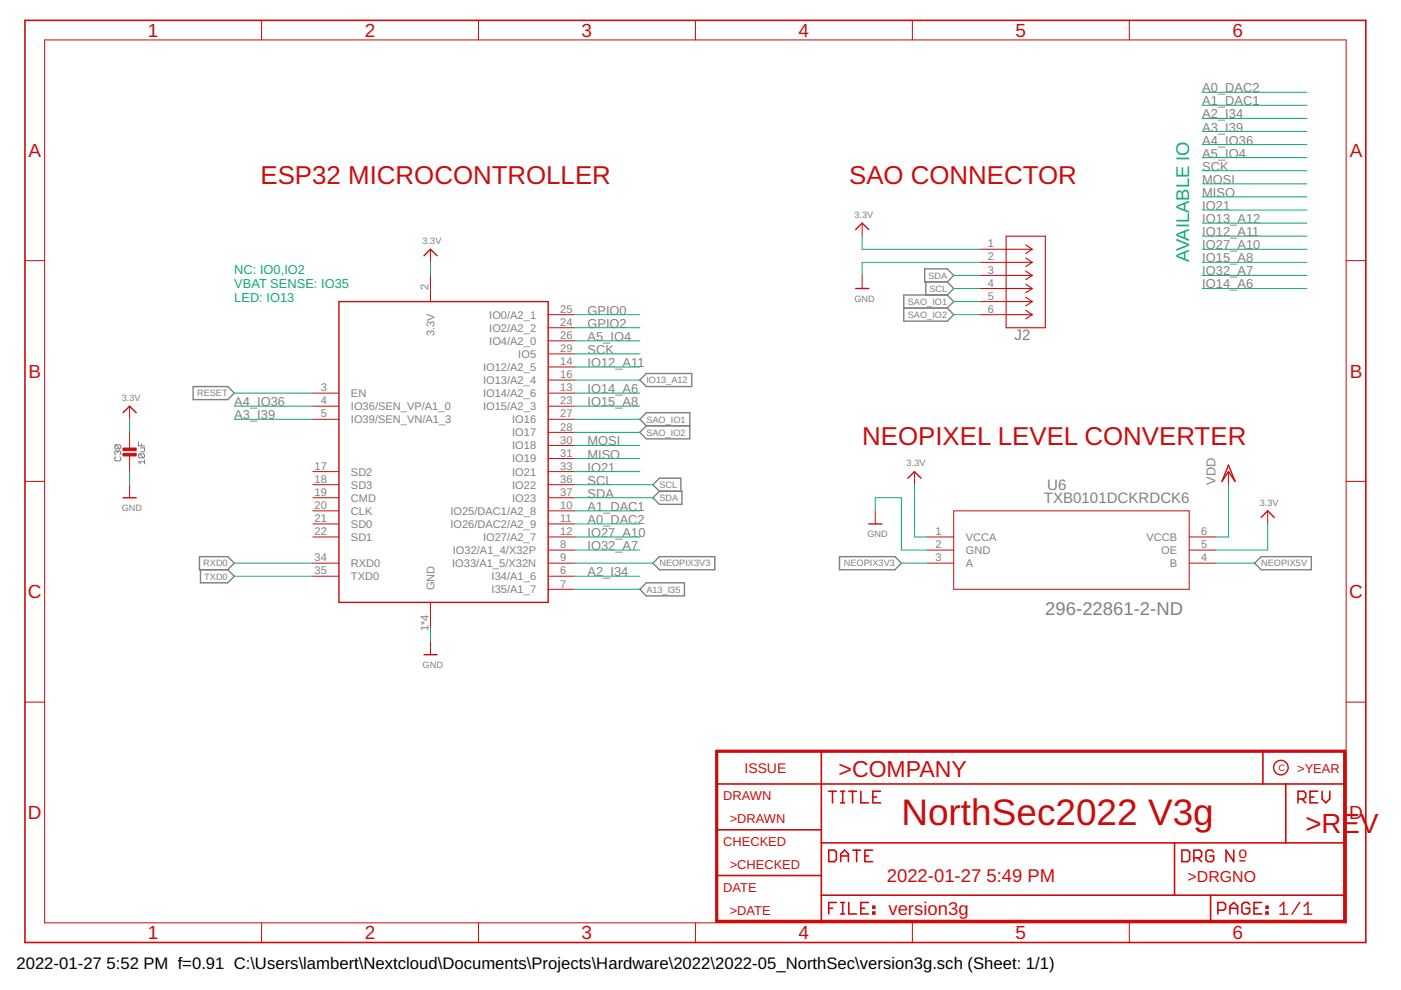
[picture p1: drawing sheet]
<svg xmlns="http://www.w3.org/2000/svg" width="297mm" height="210mm" viewBox="0 0 297 210" stroke-linecap="round" stroke-linejoin="round" font-family="sans-serif">
<g fill="none" stroke="#808080" stroke-width=".21">
<path d="M24.6 96.9l-.3 .2v.4l.3 .2h.8l.2-.2v-.4l-.2-.2M24.6 94.3l-.3 .2v.5l.3 .2h.8M24.6 94.3h.8l.2 .2v.5l-.2 .2M24.6 94.3l.8 .9M25 95.8l-.2-.2-.5 .2v.4l.3 .2M25 95.8l.2-.2 .4 .2v.4l-.2 .2M25 95.8v.2M29.4 93.7v.8h1.2M29.6 96.2h.8l.2 .2v.5l-.2 .2M29.6 96.2l-.2 .2v.5l.2 .2h.8M29.6 96.2l.8 .9M29.8 95h.8v.6l-.2 .2h-.6"/>
<path d="M30 94.1v.4M30.6 97.9h-1.2l.4 .5M30.6 97.5v.9"/>
</g>
<g fill="none" stroke="#808080" stroke-width=".3">
<path d="M196 57h4.8l1.4 1.4-1.4 1.4h-4.8zM196.3 59.8v2.7M200.8 59.8l1.4 1.4-1.4 1.3M137 79.2h9.7v2.8h-9.7l-1.3-1.4zM191.6 65.3h9.2M200.8 62.5h-9.2v5.6h9.2l1.4-1.4-1.4-1.4M200.8 62.5l1.4 1.4-1.4 1.4M41 82h7.3l1.4 1.4-1.4 1.3h-7.3zM137 87.5h9.2v5.5h-9.2l-1.3-1.3 1.3-1.4-1.3-1.4zM137 90.3h9.2M42.3 118h6l1.4 1.4-1.4 1.4h-6zM138.4 119.4l1.4-1.4h11.8v2.8h-11.8z"/>
<path d="M138.4 105.5l1.4-1.3h4.8v2.7h-4.8zM139.8 104.2l-1.4-1.4 1.4-1.4h4.6v2.8M178 118h11.7l1.4 1.4-1.4 1.4h-11.7zM266 119.4l1.4-1.4h10.6v2.8h-10.6zM42.5 120.8v2.8h5.8l1.4-1.4-1.4-1.4M137 123.6h8.1v2.7h-8.1l-1.3-1.4z"/>
</g>
<path d="M152 159.3h133.1v36h-133.1z" fill="none" stroke="#c90d0c" stroke-width=".68"/>
<g fill="none" stroke="#c90d0c" stroke-width=".34">
<path d="M5.3 4.3h284.3v195.5h-284.3zM174.1 159.3v36M267.8 159.3v6.9M152 166.2h133.1M152 175.9h22.1M174.1 178.7h111M175.7 167.8h1.6M176.5 167.8v2.4M178.2 167.8h.9M178.2 170.2h.9M178.7 167.8v2.4M180 167.8h1.6"/>
<path d="M180.8 167.8v2.4M182.5 167.8v2.4h1.6M185.1 169h.8M186.7 167.8h-1.6v2.4h1.6M249 178.7v11.1M272.6 166.2v12.5M275.2 169.4h1.2l.4-.4v-.8l-.4-.4h-1.2v2.4M276 169.4l.8 .8M277.7 169h.9M279.4 167.8h-1.7v2.4h1.7M280.3 167.8v1.6l.8 .8 .8-.8v-1.6M152 185.6h22.1"/>
<path d="M174.1 189.8h111M175.7 180.3h1.2l.4 .4v1.6l-.4 .4h-1.2zM175.7 192.6h.8M177.3 191.3h-1.6v2.5M178.2 181.5h1.7M178.2 182.7v-1.6l.9-.8 .8 .8v1.6M178.2 191.3h.9M178.2 193.8h.9M178.7 191.3v2.5M180 191.3v2.5h1.6M180.8 180.3h1.6M181.6 180.3v2.4"/>
<path d="M182.5 192.6h.8M183.4 181.5h.8M184.1 191.3h-1.6v2.5h1.6M185 180.3h-1.6v2.4h1.6M185.1 192.2h.4v.4h-.4zM185.1 193.4h.4v.4h-.4zM250.6 180.3h1.2l.4 .4v1.6l-.4 .4h-1.2zM253.1 181.9h1.3l.4-.4v-.8l-.4-.4h-1.3v2.4M254 181.9l.8 .8M256.7 189.8v5.5M257.3 180.7l-.4-.4h-.8l-.4 .4v1.6l.4 .4h.8l.4-.4v-.8h-.8M258.2 193h1.2l.4-.4v-.9l-.4-.4h-1.2v2.5"/>
<path d="M260.8 192.6h1.6M260.8 193.8v-1.6l.8-.9 .8 .9v1.6M261.6 180.3v2.4l-1.7-2.4v2.4M264.9 191.7l-.4-.4h-.8l-.4 .4v1.7l.4 .4h.8l.4-.4v-.8h-.8M265.9 192.6h.8M267.5 191.3h-1.6v2.5h1.6M268.4 192.2h.4v.4h-.4zM268.4 193.4h.4v.4h-.4z"/>
</g>
<g fill="none" stroke="#c90d0c" stroke-width=".3">
<path d="M89.9 54.2l1.4-1.3 1.4 1.3M181.4 48.7l1.4-1.4 1.4 1.4M71.9 63.9h44.3v63.8h-44.3zM181.4 61.2h2.8M26.1 87.5l1.4-1.4 1.4 1.4M260.5 98.6l1.4 3.5-1.4-2.1-1.4 2.1zM26.1 105.5h2.8M184.2 111.1h2.8M192.5 101.4l1.4-1.4 1.4 1.4M267.4 109.7l1.4-1.4 1.4 1.4M89.9 138.8h2.8M262.9 182.5h1"/>
<path d="M271.4 192.2l.8-.9v2.5M271.4 193.8h1.6M275.6 191.3l-1.7 2.5M276.5 193.8h1.6M276.5 192.2l.8-.9v2.5"/>
<circle cx="271.6" cy="162.8" r="1.55"/>
</g>
<g fill="none" stroke="#c90d0c" stroke-width=".21">
<path d="M9.5 8.5h275.9v187.2h-275.9zM55.5 4.3v4.2M101.5 4.3v4.2M147.4 4.3v4.2M193.4 4.3v4.2M239.4 4.3v4.2M5.3 55.3h4.2M91.3 52.9v2.7M91.3 58.4v5.5M182.8 47.3v2.8M182.8 58.4v2.8M207.8 52.9h5.5"/>
<path d="M207.8 55.6h5.5M207.8 58.4h5.5M285.4 55.3h4.2M116.2 66.7h5.6M116.2 69.5h5.6M116.2 72.3h5.6M116.2 75h5.6M116.2 77.8h5.6M207.8 66.7h5.5M207.8 61.2h5.5M207.8 63.9h5.5M27.5 86.1v2.8"/>
<path d="M27.5 91.7v3.6M27.5 96.4v3.6M66.3 83.4h5.6M66.3 86.1h5.6M66.3 88.9h5.6M66.3 100h5.6M116.2 83.4h5.6M116.2 86.1h5.6M116.2 88.9h5.6M116.2 91.7h5.6M116.2 94.4h5.6M116.2 97.2h5.6"/>
<path d="M116.2 100h5.6M116.2 80.6h5.6M193.9 100v2.8M260.5 100v2.8M5.3 102.1h4.2M27.5 102.8v2.7M66.3 105.5h5.6M66.3 111.1h5.6M66.3 108.3h5.6M66.3 113.9h5.6M66.3 119.4h5.6M66.3 102.8h5.6"/>
<path d="M116.2 105.5h5.6M116.2 111.1h5.6M116.2 108.3h5.6M116.2 113.9h5.6M116.2 116.6h5.6M116.2 119.4h5.6M116.2 102.8h5.6M185.6 108.3v2.8M196.7 113.9h5.5M196.7 116.6h5.5M196.7 119.4h5.5M202.2 108.3h49.9v16.6h-49.9z"/>
<path d="M252.1 113.9h5.6M252.1 116.6h5.6M252.1 119.4h5.6M268.8 108.3v2.8M285.4 102.1h4.2M66.3 122.2h5.6M91.3 127.7v5.6M91.3 136v2.8M116.2 122.2h5.6M116.2 124.9h5.6M5.3 148.9h4.2M285.4 148.9h4.2"/>
<path d="M55.5 195.7v4.1M101.5 195.7v4.1M147.4 195.7v4.1M193.4 195.7v4.1M239.4 195.7v4.1"/>
</g>
<g fill="#c90d0c" stroke="#c90d0c" stroke-width=".21">
<path d="M26.1 96.1h2.8v.6h-2.8z"/>
<path d="M26.1 95h2.8v.5h-2.8z"/>
</g>
<g fill="none" stroke="#c90d0c" stroke-width=".23">
<path d="M213.3 52.9h5.6M213.3 55.6h5.6M213.3 58.4h5.6M213.3 50.1h8.3v19.4h-8.3zM217.5 51.9l1.4 1M217.5 54.7l1.4 .9M217.5 57.5l1.4 .9M218.9 52.9l-1.4 .9M218.9 55.6l-1.4 .9M218.9 58.4l-1.4 .9M213.3 61.2h5.6M213.3 63.9h5.6"/>
<path d="M213.3 66.7h5.6M217.5 60.2l1.4 1M217.5 63l1.4 .9M217.5 65.8l1.4 .9M218.9 61.2l-1.4 .9M218.9 63.9l-1.4 1M218.9 66.7l-1.4 .9"/>
</g>
<g fill="none" stroke="#0dab76" stroke-width=".21">
<path d="M254.9 19.6h22.2M254.9 22.3h22.2M254.9 39h22.2M254.9 33.4h22.2M254.9 36.2h22.2M254.9 30.6h22.2M254.9 27.9h22.2M254.9 25.1h22.2M91.3 55.6v2.8M182.8 50.1v2.8h25M202.2 58.4h5.6M207.8 55.6h-25v2.8"/>
<path d="M254.9 55.6h22.2M254.9 52.9h22.2M254.9 58.4h22.2M254.9 41.7h22.2M254.9 47.3h22.2M254.9 50.1h22.2M254.9 44.5h22.2M121.8 66.7h13.9M121.8 69.5h13.9M121.8 72.3h13.9M121.8 75h13.9M121.8 77.8h13.9"/>
<path d="M202.2 66.7h5.6M202.2 61.2h5.6M202.2 63.9h5.6M254.9 61.2h22.2M27.5 88.9v2.8M27.5 100v2.8M49.7 83.4h16.6M49.7 86.1h16.6M49.7 88.9h16.6M121.8 83.4h13.9M121.8 94.4h13.9M121.8 97.2h13.9"/>
<path d="M121.8 86.1h13.9M121.8 88.9h13.9M121.8 80.6h13.9M121.8 100h13.9M121.8 91.7h13.9M49.7 119.4h16.6M121.8 116.6h13.9M121.8 105.5h16.6M121.8 113.9h13.9M121.8 119.4h16.6M121.8 108.3h13.9M121.8 111.1h13.9"/>
<path d="M121.8 102.8h16.6M185.6 108.3v-2.8h5.5v11.1h5.6M191.1 119.4h5.6M193.9 102.8v11.1h2.8M257.7 119.4h8.3M260.5 102.8v11.1h-2.8M268.8 111.1v5.5h-11.1M49.7 122.2h16.6M91.3 133.3v2.7M121.8 122.2h13.9M121.8 124.9h13.9"/>
</g>
<text font-size="7.8" fill="#c90d0c" x="191.1" y="174.9">NorthSec2022 V3g</text>
<text font-size="5.9" fill="#c90d0c" x="276.8" y="176.6">&gt;REV</text>
<g font-size="5.5" fill="#c90d0c">
<text x="55.2" y="39">ESP32 MICROCONTROLLER</text>
<text x="180" y="39">SAO CONNECTOR</text>
<text x="182.8" y="94.4">NEOPIXEL LEVEL CONVERTER</text>
</g>
<text font-size="4.9" fill="#c90d0c" x="177.8" y="164.7">&gt;COMPANY</text>
<g font-size="4" fill="#c90d0c">
<text x="31.3" y="7.8">1</text>
<text x="77.3" y="7.8">2</text>
<text x="123.3" y="7.8">3</text>
<text x="169.3" y="7.8">4</text>
<text x="215.3" y="7.8">5</text>
<text x="261.3" y="7.8">6</text>
<text x="6" y="33.3">A</text>
<text x="286.2" y="33.3">A</text>
<text x="6" y="80.1">B</text>
<text x="286.2" y="80.1">B</text>
<text x="5.9" y="126.9">C</text>
<text x="286.1" y="126.9">C</text>
<text x="5.9" y="173.7">D</text>
<text x="286.1" y="173.7">D</text>
<text x="31.3" y="199.2">1</text>
<text x="77.3" y="199.2">2</text>
<text x="123.3" y="199.2">3</text>
<text x="169.3" y="199.2">4</text>
<text x="215.3" y="199.2">5</text>
<text x="261.3" y="199.2">6</text>
</g>
<text font-size="3.9" fill="#0dab76" x="252.1" y="55.6" transform="rotate(-90 252.1 55.6)">AVAILABLE IO</text>
<text font-size="3.9" fill="#808080" x="221.6" y="130.5">296-22861-2-ND</text>
<g font-size="3.9" fill="#c90d0c">
<text x="188" y="187">2022-01-27</text>
<text x="209.2" y="187">5:49 PM</text>
<text x="188.4" y="194">version3g</text>
</g>
<g font-size="3.5">
<text x="3.5" y="205.4">2022-01-27</text>
<text x="22.6" y="205.4">5:52 PM f=0.91 C:\Users\lambert\Nextcloud\Documents\Projects\Hardware\2022\2022-05_NorthSec\version3g.sch (Sheet: 1/1)</text>
</g>
<g font-size="3.4" fill="#c90d0c">
<text x="262.6" y="181.8">o</text>
<text x="251.8" y="187">&gt;DRGNO</text>
</g>
<g font-size="3.2" fill="#808080">
<text x="215.1" y="72">J2</text>
<text x="221.3" y="106.7">TXB0101DCKRDCK6</text>
<text x="222" y="103.9">U6</text>
</g>
<text font-size="3" fill="#c90d0c" x="157.9" y="163.8">ISSUE</text>
<g font-size="2.7" fill="#808080">
<text x="254.9" y="22.3">A1_DAC1</text>
<text x="254.9" y="19.6">A0_DAC2</text>
<text x="254.9" y="27.9">A3_I39</text>
<text x="254.9" y="25.1">A2_I34</text>
<text x="254.9" y="33.4">A5_IO4</text>
<text x="254.9" y="30.7">A4_IO36</text>
<text x="254.9" y="39">MOSI</text>
<text x="254.9" y="41.8">MISO</text>
<text x="254.9" y="36.2">SCK</text>
<text x="254.9" y="47.3">IO13_A12</text>
<text x="254.9" y="44.5">IO21</text>
<text x="254.9" y="52.8">IO27_A10</text>
<text x="254.9" y="50.1">IO12_A11</text>
<text x="254.9" y="58.4">IO32_A7</text>
<text x="254.9" y="55.6">IO15_A8</text>
<text x="254.9" y="61.2">IO14_A6</text>
<text x="124.6" y="66.7">GPIO0</text>
<text x="124.6" y="69.5">GPIO2</text>
<text x="124.6" y="72.3">A5_IO4</text>
<text x="124.6" y="75">SCK</text>
<text x="124.6" y="77.8">IO12_A11</text>
<text x="124.6" y="83.4">IO14_A6</text>
<text x="49.7" y="86.1">A4_IO36</text>
<text x="49.7" y="88.9">A3_I39</text>
<text x="124.6" y="86.1">IO15_A8</text>
<text x="124.6" y="94.4">MOSI</text>
<text x="124.6" y="97.2">MISO</text>
<text x="124.6" y="100">IO21</text>
<text x="124.6" y="105.5">SDA</text>
<text x="124.6" y="102.8">SCL</text>
<text x="257.7" y="102.8" transform="rotate(-90 257.7 102.8)">VDD</text>
<text x="124.6" y="108.3">A1_DAC1</text>
<text x="124.6" y="111.1">A0_DAC2</text>
<text x="124.6" y="113.9">IO27_A10</text>
<text x="124.6" y="116.6">IO32_A7</text>
<text x="124.6" y="122.2">A2_I34</text>
</g>
<g font-size="2.7" fill="#0dab76">
<text x="49.7" y="58.1">NC: IO0,IO2</text>
<text x="49.7" y="61">VBAT SENSE: IO35</text>
<text x="49.7" y="63.9">LED: IO13</text>
</g>
<g font-size="2.7" fill="#c90d0c">
<text x="275" y="163.8">&gt;YEAR</text>
<text x="153.3" y="169.7">DRAWN</text>
<text x="153.3" y="179.4">CHECKED</text>
<text x="154.7" y="174.5">&gt;DRAWN</text>
<text x="154.7" y="184.2">&gt;CHECKED</text>
<text x="153.3" y="189.1">DATE</text>
<text x="154.7" y="194">&gt;DATE</text>
</g>
<g font-size="2.3" fill="#808080">
<text x="209.4" y="52.5">1</text>
<text x="209.4" y="55.2">2</text>
<text x="209.4" y="58">3</text>
<text x="90.9" y="61.4" transform="rotate(-90 90.9 61.4)">2</text>
<text x="209.4" y="60.8">4</text>
<text x="209.4" y="63.5">5</text>
<text x="92.1" y="71.3" transform="rotate(-90 92.1 71.3)">3.3V</text>
<text x="103.7" y="67.6">IO0/A2_1</text>
<text x="103.7" y="70.3">IO2/A2_2</text>
<text x="118.8" y="66.3">25</text>
<text x="118.8" y="69.1">24</text>
<text x="118.8" y="71.9">26</text>
<text x="209.4" y="66.3">6</text>
<text x="103.7" y="73.1">IO4/A2_0</text>
<text x="109.9" y="75.9">IO5</text>
<text x="118.8" y="74.6">29</text>
<text x="118.8" y="77.4">14</text>
<text x="68" y="83">3</text>
<text x="102.4" y="81.4">IO13/A2_4</text>
<text x="102.4" y="78.6">IO12/A2_5</text>
<text x="118.8" y="80.2">16</text>
<text x="118.8" y="83">13</text>
<text x="68" y="85.7">4</text>
<text x="68" y="88.5">5</text>
<text x="74.4" y="84.2">EN</text>
<text x="74.4" y="87">IO36/SEN_VP/A1_0</text>
<text x="74.4" y="89.7">IO39/SEN_VN/A1_3</text>
<text x="102.4" y="87">IO15/A2_3</text>
<text x="102.4" y="84.2">IO14/A2_6</text>
<text x="108.6" y="89.7">IO16</text>
<text x="118.8" y="85.7">23</text>
<text x="118.8" y="88.5">27</text>
<text x="108.6" y="92.5">IO17</text>
<text x="108.6" y="95.3">IO18</text>
<text x="118.8" y="91.3">28</text>
<text x="118.8" y="94.1">30</text>
<text x="66.7" y="99.6">17</text>
<text x="74.4" y="100.8">SD2</text>
<text x="108.6" y="98.1">IO19</text>
<text x="108.6" y="100.8">IO21</text>
<text x="118.8" y="96.8">31</text>
<text x="118.8" y="99.6">33</text>
<text x="66.7" y="102.4">18</text>
<text x="66.7" y="105.2">19</text>
<text x="66.7" y="107.9">20</text>
<text x="74.4" y="103.6">SD3</text>
<text x="74.4" y="106.4">CMD</text>
<text x="108.6" y="106.4">IO23</text>
<text x="108.6" y="103.6">IO22</text>
<text x="118.8" y="105.2">37</text>
<text x="118.8" y="107.9">10</text>
<text x="118.8" y="102.4">36</text>
<text x="66.7" y="110.7">21</text>
<text x="66.7" y="113.5">22</text>
<text x="74.4" y="109.1">CLK</text>
<text x="74.4" y="111.9">SD0</text>
<text x="95.5" y="111.9">IO26/DAC2/A2_9</text>
<text x="95.5" y="109.2">IO25/DAC1/A2_8</text>
<text x="118.8" y="110.7">11</text>
<text x="118.8" y="113.5">12</text>
<text x="198.4" y="113.5">1</text>
<text x="254.7" y="113.5">6</text>
<text x="66.7" y="119">34</text>
<text x="74.4" y="114.7">SD1</text>
<text x="96" y="117.5">IO32/A1_4/X32P</text>
<text x="102.4" y="114.7">IO27/A2_7</text>
<text x="118.8" y="116.2">8</text>
<text x="118.8" y="119">9</text>
<text x="198.4" y="116.2">2</text>
<text x="198.4" y="119">3</text>
<text x="204.8" y="114.7">VCCA</text>
<text x="204.8" y="117.5">GND</text>
<text x="243.1" y="114.7">VCCB</text>
<text x="246.2" y="117.5">OE</text>
<text x="254.7" y="119">4</text>
<text x="254.7" y="116.2">5</text>
<text x="66.7" y="121.8">35</text>
<text x="74.4" y="120.2">RXD0</text>
<text x="74.4" y="123">TXD0</text>
<text x="92.1" y="125.2" transform="rotate(-90 92.1 125.2)">GND</text>
<text x="95.9" y="120.2">IO33/A1_5/X32N</text>
<text x="104.2" y="123">I34/A1_6</text>
<text x="104.2" y="125.8">I35/A1_7</text>
<text x="118.8" y="121.8">6</text>
<text x="118.8" y="124.6">7</text>
<text x="204.8" y="120.2">A</text>
<text x="248" y="120.2">B</text>
<text x="90.9" y="133.8" transform="rotate(-90 90.9 133.8)">1*4</text>
</g>
<g font-size="1.9" fill="#808080">
<text x="181.1" y="46.2">3.3V</text>
<text x="89.6" y="51.7">3.3V</text>
<text x="196.8" y="59.1">SDA</text>
<text x="181.1" y="63.9">GND</text>
<text x="192.5" y="64.6">SAO_IO1</text>
<text x="197.1" y="61.9">SCL</text>
<text x="192.5" y="67.4">SAO_IO2</text>
<text x="137" y="81.3">IO13_A12</text>
<text x="25.8" y="85">3.3V</text>
<text x="41.8" y="84.1">RESET</text>
<text x="137" y="89.6">SAO_IO1</text>
<text x="137" y="92.4">SAO_IO2</text>
<text x="192.2" y="98.9">3.3V</text>
<text x="139.8" y="106.2">SDA</text>
<text x="139.8" y="103.5">SCL</text>
<text x="267.1" y="107.2">3.3V</text>
<text x="25.8" y="108.3">GND</text>
<text x="183.9" y="113.9">GND</text>
<text x="43.1" y="120.1">RXD0</text>
<text x="43.3" y="122.9">TXD0</text>
<text x="137" y="125.6">A13_I35</text>
<text x="139.8" y="120.1">NEOPIX3V3</text>
<text x="178.9" y="120.1">NEOPIX3V3</text>
<text x="267.4" y="120.1">NEOPIX5V</text>
<text x="89.6" y="141.6">GND</text>
</g>
<text font-size="1.9" fill="#c90d0c" x="271" y="163.4">C</text>
</svg>
